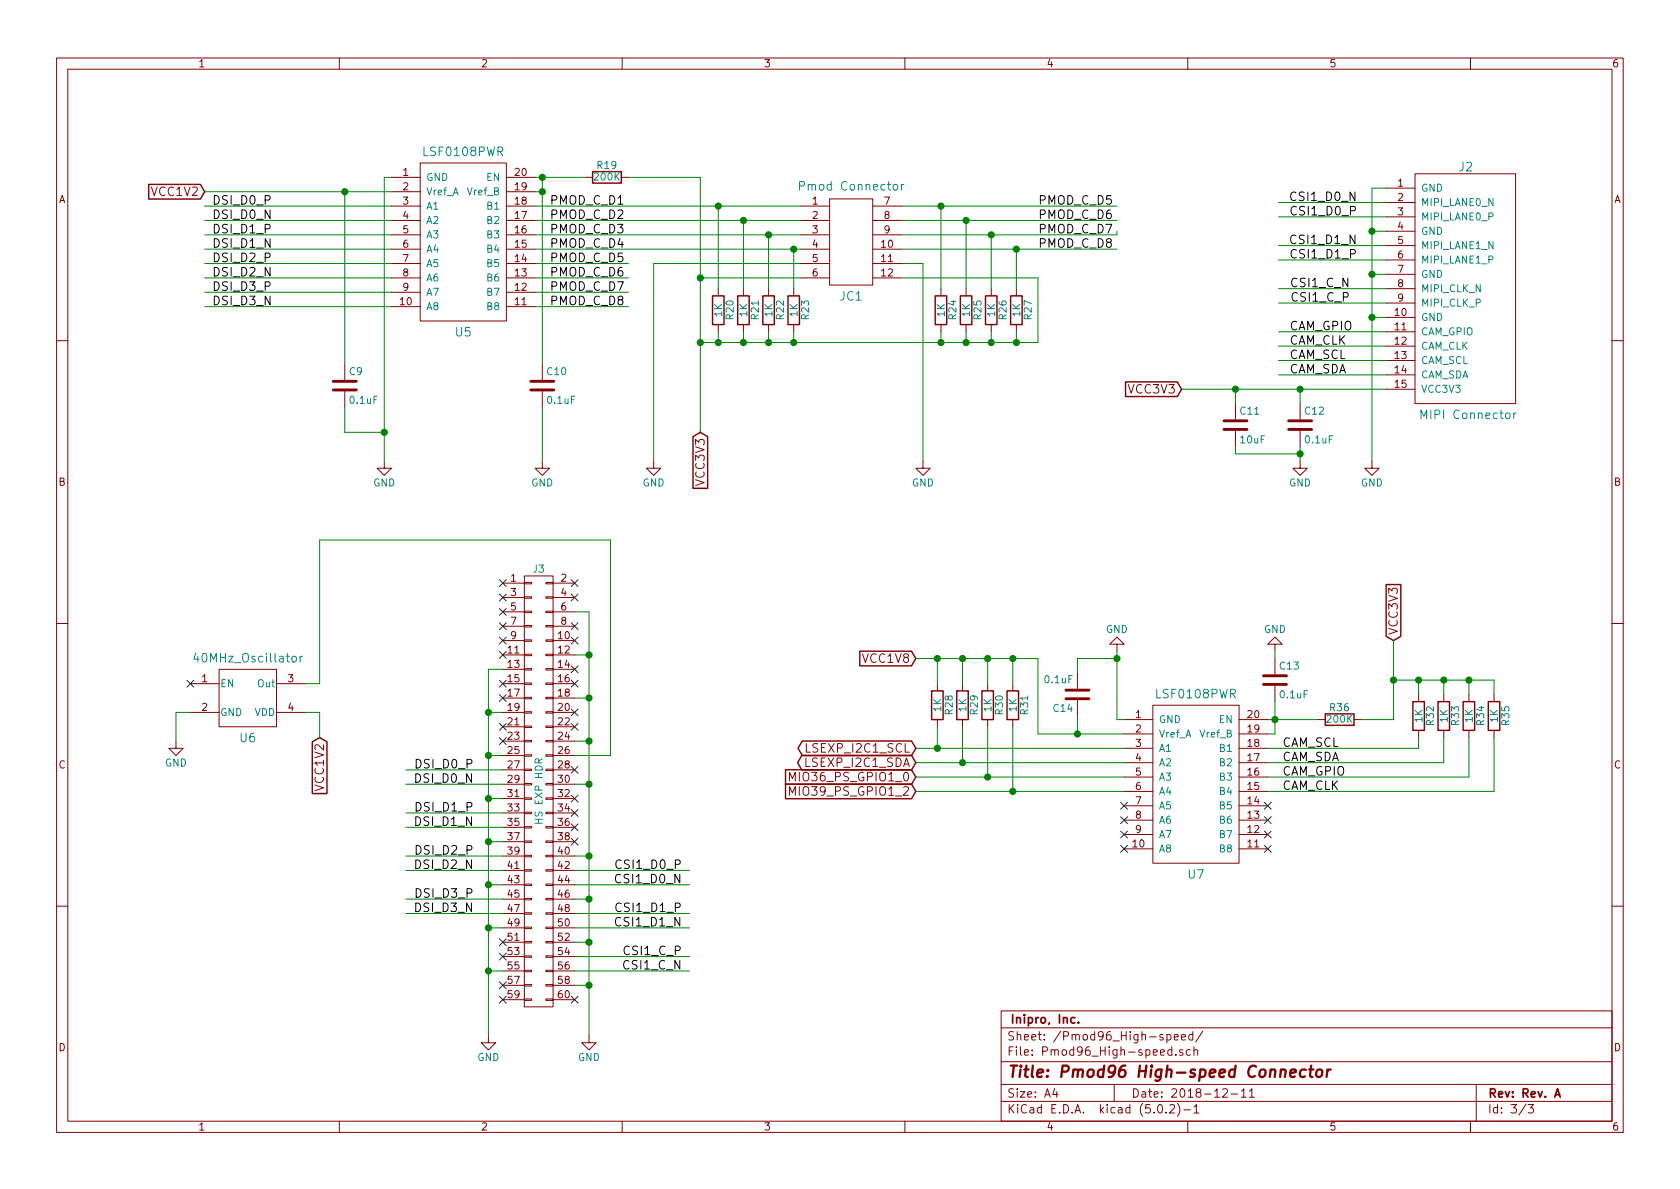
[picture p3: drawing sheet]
<svg xmlns="http://www.w3.org/2000/svg" width="297mm" height="210mm" viewBox="0 0 297 210" stroke-linecap="round" stroke-linejoin="round" font-family="sans-serif">
<g fill="none" stroke="#840000" stroke-width=".18">
<path d="M10 10.3h277v189.9h-277zM12 12.2h273v186.1h-273zM60 10.3v1.9M110 10.3v1.9M160 10.3v1.9M210 10.3v1.9M260 10.3v1.9M69.2 31.4h5.1M69.2 39h5.1M69.2 36.4h5.1M69.2 33.9h5.1M74.3 28.8h15.2v28h-15.2z"/>
<path d="M89.5 31.4h5.1M89.5 39h5.1M89.5 36.4h5.1M89.5 33.9h5.1M103.5 31.4h1.3M109.9 31.4h1.2M141.6 39h5.1M141.6 36.4h5.1M146.7 35.2h7.6v15.2h-7.6zM154.3 39h5.1M154.3 36.4h5.1M245.1 33.3h5.1"/>
<path d="M245.1 35.8h5.1M245.1 38.3h5.1M250.2 30.7h17.8v40.7h-17.8zM69.2 54.2h5.1M69.2 51.7h5.1M69.2 49.1h5.1M69.2 46.6h5.1M69.2 44.1h5.1M69.2 41.5h5.1M89.5 54.2h5.1M89.5 51.7h5.1M89.5 49.1h5.1"/>
<path d="M89.5 46.6h5.1M89.5 44.1h5.1M89.5 41.5h5.1M127 51v1.3M127 57.4v1.3M131.4 51v1.3M131.4 57.4v1.3M135.9 51v1.3M135.9 57.4v1.3M140.3 51v1.3M140.3 57.4v1.3M141.6 49.1h5.1"/>
<path d="M141.6 46.6h5.1M141.6 44.1h5.1M141.6 41.5h5.1M154.3 49.1h5.1M154.3 46.6h5.1M154.3 44.1h5.1M154.3 41.5h5.1M166.4 51v1.3M166.4 57.4v1.3M170.8 51v1.3M170.8 57.4v1.3M175.3 51v1.3"/>
<path d="M175.3 57.4v1.3M179.7 51v1.3M179.7 57.4v1.3M245.1 56.1h5.1M245.1 58.7h5.1M245.1 40.9h5.1M245.1 43.4h5.1M245.1 46h5.1M245.1 48.5h5.1M245.1 51h5.1M245.1 53.6h5.1M10 60.2h2"/>
<path d="M61 64.4v2.8M61 69.2v2.8M95.9 64.4v2.8M95.9 69.2v2.8M218.4 71.4v2.8M218.4 76.2v2.8M229.9 71.4v2.8M229.9 76.2v2.8M245.1 61.2h5.1M245.1 63.7h5.1M245.1 66.3h5.1M245.1 68.8h5.1"/>
<path d="M285 60.2h2M67.9 81.5v1.3h1.3l-1.3 1.3-1.2-1.3h1.2M95.9 81.5v1.3h1.3l-1.3 1.3-1.3-1.3h1.3M115.6 81.5v1.3h1.2l-1.2 1.3-1.3-1.3h1.3M163.2 81.5v1.3h1.3l-1.3 1.3-1.3-1.3h1.3M229.9 81.5v1.3h1.2l-1.2 1.3-1.3-1.3h1.3M242.6 81.5v1.3h1.2l-1.2 1.3-1.3-1.3h1.3M10 110.3h2M38.7 118.4h10.2v10.1h-10.2zM88.9 103.1h3.8M88.9 113.3h3.8M88.9 115.8h3.8"/>
<path d="M88.9 118.4h3.8M88.9 105.7h3.8M88.9 108.2h3.8M88.9 110.7h3.8M92.7 118.2h1.3v.3h-1.3zM92.7 115.7h1.3v.2h-1.3zM92.7 113.2h1.3v.2h-1.3zM92.7 110.6h1.3v.3h-1.3zM92.7 108.1h1.3v.2h-1.3zM92.7 105.5h1.3v.3h-1.3zM92.7 103h1.3v.2h-1.3zM92.7 101.8h5.1v76.2h-5.1z"/>
<path d="M96.5 118.2h1.3v.3h-1.3zM96.5 115.7h1.3v.2h-1.3zM96.5 113.2h1.3v.2h-1.3zM96.5 110.6h1.3v.3h-1.3zM96.5 108.1h1.3v.2h-1.3zM96.5 105.5h1.3v.3h-1.3zM96.5 103h1.3v.2h-1.3zM97.8 103.1h3.8M97.8 113.3h3.8M97.8 115.8h3.8M97.8 118.4h3.8M97.8 105.7h3.8"/>
<path d="M97.8 108.2h3.8M97.8 110.7h3.8M190.5 119v2.8M197.5 113.9h1.3l-1.3-1.3-1.3 1.3h1.3v1.3M225.4 113.9h1.3l-1.3-1.3-1.2 1.3h1.2v1.3M225.4 116.5v2.7M285 110.3h2M31.1 131.1v1.2h1.3l-1.3 1.3-1.3-1.3h1.3M33.7 120.9h5M33.7 126h5M48.9 120.9h5.1M48.9 126h5.1"/>
<path d="M88.9 120.9h3.8M88.9 126h3.8M88.9 123.4h3.8M88.9 128.5h3.8M88.9 131.1h3.8M88.9 133.6h3.8M88.9 136.1h3.8M88.9 138.7h3.8M92.7 138.6h1.3v.2h-1.3zM92.7 136h1.3v.3h-1.3zM92.7 133.5h1.3v.2h-1.3zM92.7 130.9h1.3v.3h-1.3z"/>
<path d="M92.7 128.4h1.3v.2h-1.3zM92.7 125.9h1.3v.2h-1.3zM92.7 123.3h1.3v.3h-1.3zM92.7 120.8h1.3v.2h-1.3zM96.5 138.6h1.3v.2h-1.3zM96.5 136h1.3v.3h-1.3zM96.5 133.5h1.3v.2h-1.3zM96.5 130.9h1.3v.3h-1.3zM96.5 128.4h1.3v.2h-1.3zM96.5 125.9h1.3v.2h-1.3zM96.5 123.3h1.3v.3h-1.3zM96.5 120.8h1.3v.2h-1.3z"/>
<path d="M97.8 120.9h3.8M97.8 126h3.8M97.8 123.4h3.8M97.8 128.5h3.8M97.8 131.1h3.8M97.8 133.6h3.8M97.8 136.1h3.8M97.8 138.7h3.8M139.6 138.1v-1.5l.5 1.1 .5-1.1v1.5M165.7 120.9v1.3M165.7 127.2v1.3M170.2 120.9v1.3"/>
<path d="M170.2 127.2v1.3M174.6 120.9v1.3M174.6 127.2v1.3M179.1 120.9v1.3M179.1 127.2v1.3M190.5 123.8v2.8M198.8 127.2h5M198.8 139.9h5M198.8 137.4h5M198.8 134.9h5M198.8 132.3h5M198.8 129.8h5"/>
<path d="M203.8 124.7h15.3v27.9h-15.3zM219.1 127.2h5.1M219.1 139.9h5.1M219.1 137.4h5.1M219.1 134.9h5.1M219.1 132.3h5.1M219.1 129.8h5.1M225.4 121.3v2.8M233 127.2h1.3M239.4 127.2h1.3M250.8 122.8v1.3M250.8 129.2v1.2"/>
<path d="M255.3 122.8v1.3M255.3 129.2v1.2M259.7 122.8v1.3M259.7 129.2v1.2M264.2 122.8v1.3M264.2 129.2v1.2M88.9 141.2h3.8M88.9 143.8h3.8M88.9 146.3h3.8M88.9 148.8h3.8M88.9 151.4h3.8M88.9 153.9h3.8"/>
<path d="M88.9 156.5h3.8M88.9 159h3.8M92.7 151.3h1.3v.2h-1.3zM92.7 148.7h1.3v.3h-1.3zM92.7 146.2h1.3v.2h-1.3zM92.7 143.6h1.3v.3h-1.3zM92.7 141.1h1.3v.2h-1.3zM92.7 158.9h1.3v.2h-1.3zM92.7 156.3h1.3v.3h-1.3zM92.7 153.8h1.3v.2h-1.3zM96.5 158.9h1.3v.2h-1.3zM96.5 156.3h1.3v.3h-1.3z"/>
<path d="M96.5 153.8h1.3v.2h-1.3zM96.5 151.3h1.3v.2h-1.3zM96.5 148.7h1.3v.3h-1.3zM96.5 146.2h1.3v.2h-1.3zM96.5 143.6h1.3v.3h-1.3zM96.5 141.1h1.3v.2h-1.3zM97.8 141.2h3.8M97.8 143.8h3.8M97.8 146.3h3.8M97.8 148.8h3.8M97.8 151.4h3.8M97.8 153.9h3.8"/>
<path d="M97.8 156.5h3.8M97.8 159h3.8M139.6 140.6v-1.5l.5 1.1 .5-1.1v1.5M198.8 150.1h5M198.8 147.6h5M198.8 145h5M198.8 142.5h5M219.1 150.1h5.1M219.1 147.6h5.1M219.1 145h5.1M219.1 142.5h5.1M10 160.2h2"/>
<path d="M88.9 161.5h3.8M88.9 164.1h3.8M88.9 166.6h3.8M88.9 169.2h3.8M88.9 171.7h3.8M88.9 174.2h3.8M88.9 176.8h3.8M92.7 176.7h1.3v.2h-1.3zM92.7 174.1h1.3v.3h-1.3zM92.7 171.6h1.3v.2h-1.3zM92.7 169h1.3v.3h-1.3zM92.7 166.5h1.3v.2h-1.3z"/>
<path d="M92.7 164h1.3v.2h-1.3zM92.7 161.4h1.3v.3h-1.3zM96.5 176.7h1.3v.2h-1.3zM96.5 174.1h1.3v.3h-1.3zM96.5 171.6h1.3v.2h-1.3zM96.5 169h1.3v.3h-1.3zM96.5 166.5h1.3v.2h-1.3zM96.5 164h1.3v.2h-1.3zM96.5 161.4h1.3v.3h-1.3zM97.8 161.5h3.8M97.8 164.1h3.8M97.8 166.6h3.8"/>
<path d="M97.8 169.2h3.8M97.8 171.7h3.8M97.8 174.2h3.8M97.8 176.8h3.8M177 178.8h108v19.5h-108zM285 160.2h2M60 198.3v1.9M86.4 183.1v1.3h1.2l-1.2 1.3-1.3-1.3h1.3M104.1 183.1v1.3h1.3l-1.3 1.3-1.2-1.3h1.2M110 198.3v1.9M160 198.3v1.9M177 194.8h108"/>
<path d="M177 191.8h108M177 187.8h108M177 181.8h108M186.5 192.5l-.4 1h1M186.8 193v1M197 191.8v3M204.8 195.5l.4-.2a.94 .94 0 0 1 0 1.5 .79 .79 0 0 1-.4-1.3zM206.2 196.7v.1M206.3 183l.5-.1 .2 .3-.1 .6h-.6M206.3 182.9v1.5M206.8 195.5l.2-.2h.4l.2 .2 .1 .3-.1 .2-.8 .8h.9M207.2 185.7l-.4-.1-.3 .3 .1 .6h.6"/>
<path d="M207.2 185.1v1.5M207.6 183.4l.7-.1v-.3l-.5-.1-.2 .2 .1 .7h.6M207.9 186.5v.1M208.2 195.1a1.71 1.71 0 0 1 0 2.3M208.9 183.4l.7-.1-.1-.3-.4-.1-.2 .2 .1 .7h.5M209.1 185.7a.37 .37 0 0 0-.6 .1l.1 .2 .5 .2 .1 .1-.2 .3-.5-.1M209.3 196.3h1.2M210 198.3v1.9M210.5 185.7l-.5-.1-.2 .3v.6l.2 .1 .5-.1M210.9 183l-.4-.1-.3 .3 .1 .6h.6M210.9 182.4v1.5M211.1 195.8l.4-.5v1.5"/>
<path d="M211.1 185.7h.1a.37 .37 0 0 1 .6 .1v.8M211.1 196.8h.9M211.1 185.1v1.5M212.7 182.3l-1.3 2M216.2 192.7l.2-.2h.4l.2 .5-.9 1h.9M217.7 193.5h1.1M219.5 193l.4-.5v1.5M219.5 194h.8M220.9 193l.4-.5v1.5M220.9 194h.9M260 198.3v1.9M261 191.8v6.5"/>
<path d="M269.8 195.2l-1.2 2M270.2 195.3h.9l-.5 .6 .4 .1v.7l-.2 .1-.6-.1"/>
</g>
<path d="M190 180l-.4-.1-.3 .3 .1 .6 .2 .1 .4-.1M190.7 180.8v.1M274.9 194l.5-1.5 .5 1.5M275 193.6h.7" fill="none" stroke="#840000" stroke-width=".3"/>
<path d="M228.1 189.8l1-.2v-.4l-.6-.1-.3 .3v.9l.1 .1 .6-.1M230.9 189.2a.68 .68 0 0 0-1 .3l-.1 .6 .2 .2 .1 .1 .6-.1M231.5 189.1h.7M231.8 188.4l-.2 1.8 .1 .1 .4 .1M232.9 189.3a.53 .53 0 0 1 .5-.2 .53 .53 0 0 1 .4 .4l-.1 .6a.54 .54 0 0 1-.5 .4 .54 .54 0 0 1-.5-.4zM234.7 189.1l-.2 1.3M235.3 189.1a.54 .54 0 0 0-.6 .4" fill="none" stroke="#840000" stroke-width=".41"/>
<g fill="none" stroke="#000084" stroke-width=".18">
<path d="M88.3 102.5l1.2 1.2M88.3 105l1.2 1.3M88.3 107.6l1.2 1.2M88.3 110.1l1.2 1.2M88.3 112.7l1.2 1.2M88.3 115.2l1.2 1.2M89.5 102.5l-1.2 1.2M89.5 105l-1.2 1.3M89.5 107.6l-1.2 1.2M89.5 110.1l-1.2 1.2M89.5 112.7l-1.2 1.2M89.5 115.2l-1.2 1.2"/>
<path d="M101 102.5l1.2 1.2M101 105l1.2 1.3M101 110.1l1.2 1.2M101 112.7l1.2 1.2M101 117.7l1.2 1.3M102.2 102.5l-1.2 1.2M102.2 117.7l-1.2 1.3M102.2 105l-1.2 1.3M102.2 110.1l-1.2 1.2M102.2 112.7l-1.2 1.2M33 120.3l1.3 1.2M34.3 120.3l-1.3 1.2"/>
<path d="M88.3 127.9l1.2 1.2M88.3 130.4l1.2 1.3M88.3 120.3l1.2 1.2M88.3 122.8l1.2 1.2M89.5 127.9l-1.2 1.2M89.5 130.4l-1.2 1.3M89.5 122.8l-1.2 1.2M89.5 120.3l-1.2 1.2M101 125.4l1.2 1.2M101 120.3l1.2 1.2M101 127.9l1.2 1.2M101 135.5l1.2 1.2"/>
<path d="M102.2 120.3l-1.2 1.2M102.2 125.4l-1.2 1.2M102.2 127.9l-1.2 1.2M102.2 135.5l-1.2 1.2M101 140.6l1.2 1.2M101 143.1l1.2 1.3M101 145.7l1.2 1.2M101 148.2l1.2 1.2M102.2 140.6l-1.2 1.2M102.2 143.1l-1.2 1.3M102.2 145.7l-1.2 1.2M102.2 148.2l-1.2 1.2"/>
<path d="M198.1 141.9l1.3 1.2M198.1 144.4l1.3 1.2M198.1 147l1.3 1.2M198.1 149.5l1.3 1.2M199.4 141.9l-1.3 1.2M199.4 144.4l-1.3 1.2M199.4 147l-1.3 1.2M199.4 149.5l-1.3 1.2M223.5 141.9l1.3 1.2M223.5 144.4l1.3 1.2M223.5 147l1.3 1.2M223.5 149.5l1.3 1.2"/>
<path d="M224.8 141.9l-1.3 1.2M224.8 144.4l-1.3 1.2M224.8 147l-1.3 1.2M224.8 149.5l-1.3 1.2M88.3 166l1.2 1.2M88.3 168.5l1.2 1.3M88.3 176.2l1.2 1.2M88.3 173.6l1.2 1.2M89.5 166l-1.2 1.2M89.5 168.5l-1.2 1.3M89.5 176.2l-1.2 1.2M89.5 173.6l-1.2 1.2"/>
<path d="M101 176.2l1.2 1.2M102.2 176.2l-1.2 1.2"/>
</g>
<g fill="#008400" stroke="#008400" stroke-width=".25">
<circle cx="104.1" cy="115.8" r=".51"/>
<circle cx="104.1" cy="123.4" r=".51"/>
<circle cx="104.1" cy="131.1" r=".51"/>
<circle cx="104.1" cy="138.7" r=".51"/>
<circle cx="104.1" cy="174.2" r=".51"/>
<circle cx="86.4" cy="141.2" r=".51"/>
<circle cx="86.4" cy="133.6" r=".51"/>
<circle cx="86.4" cy="126" r=".51"/>
<circle cx="123.8" cy="49.1" r=".51"/>
<circle cx="95.9" cy="31.4" r=".51"/>
<circle cx="123.8" cy="60.6" r=".51"/>
<circle cx="127" cy="60.6" r=".51"/>
<circle cx="131.4" cy="60.6" r=".51"/>
<circle cx="135.9" cy="60.6" r=".51"/>
<circle cx="140.3" cy="60.6" r=".51"/>
<circle cx="166.4" cy="60.6" r=".51"/>
<circle cx="170.8" cy="60.6" r=".51"/>
<circle cx="175.3" cy="60.6" r=".51"/>
<circle cx="179.7" cy="60.6" r=".51"/>
<circle cx="127" cy="36.4" r=".51"/>
<circle cx="131.4" cy="39" r=".51"/>
<circle cx="135.9" cy="41.5" r=".51"/>
<circle cx="140.3" cy="44.1" r=".51"/>
<circle cx="166.4" cy="36.4" r=".51"/>
<circle cx="170.8" cy="39" r=".51"/>
<circle cx="175.3" cy="41.5" r=".51"/>
<circle cx="179.7" cy="44.1" r=".51"/>
<circle cx="95.9" cy="33.9" r=".51"/>
<circle cx="61" cy="33.9" r=".51"/>
<circle cx="67.9" cy="76.4" r=".51"/>
<circle cx="242.6" cy="40.9" r=".51"/>
<circle cx="242.6" cy="48.5" r=".51"/>
<circle cx="242.6" cy="56.1" r=".51"/>
<circle cx="104.1" cy="151.4" r=".51"/>
<circle cx="104.1" cy="159" r=".51"/>
<circle cx="104.1" cy="166.6" r=".51"/>
<circle cx="86.4" cy="148.8" r=".51"/>
<circle cx="86.4" cy="156.5" r=".51"/>
<circle cx="86.4" cy="164.1" r=".51"/>
<circle cx="86.4" cy="171.7" r=".51"/>
<circle cx="229.9" cy="68.8" r=".51"/>
<circle cx="229.9" cy="80.3" r=".51"/>
<circle cx="218.4" cy="68.8" r=".51"/>
<circle cx="225.4" cy="127.2" r=".51"/>
<circle cx="190.5" cy="129.8" r=".51"/>
<circle cx="197.5" cy="116.5" r=".51"/>
<circle cx="246.4" cy="120.3" r=".51"/>
<circle cx="174.6" cy="116.5" r=".51"/>
<circle cx="179.1" cy="116.5" r=".51"/>
<circle cx="250.8" cy="120.3" r=".51"/>
<circle cx="255.3" cy="120.3" r=".51"/>
<circle cx="259.7" cy="120.3" r=".51"/>
<circle cx="165.7" cy="116.5" r=".51"/>
<circle cx="170.2" cy="116.5" r=".51"/>
<circle cx="165.7" cy="132.3" r=".51"/>
<circle cx="170.2" cy="134.9" r=".51"/>
<circle cx="174.6" cy="137.4" r=".51"/>
<circle cx="179.1" cy="139.9" r=".51"/>
</g>
<g fill="none" stroke="#008400" stroke-width=".18">
<path d="M36.2 36.4h33M36.2 39h33M36.2 33.9h33M61 33.9v30.5M69.2 31.4h-1.3v50.1M94.6 36.4h47M94.6 39h47M94.6 33.9h1.3M94.6 31.4h8.9M95.9 31.4v33M111.1 31.4h12.7v45M127 36.4v14.6"/>
<path d="M131.4 39v12M159.4 36.4h38.1M159.4 39h38.1M166.4 36.4v14.6M170.8 39v12M226.1 35.8h19M226.1 38.3h19M245.1 33.3h-2.5v48.2M36.2 41.5h33M36.2 44.1h33M36.2 46.6h33M36.2 51.7h33"/>
<path d="M36.2 54.2h33M36.2 49.1h33M94.6 41.5h47M94.6 44.1h47M94.6 46.6h16.5M94.6 51.7h16.5M94.6 54.2h16.5M94.6 49.1h16.5M123.8 49.1h17.8M127 58.7v1.9M131.4 58.7v1.9M135.9 41.5v9.5"/>
<path d="M135.9 58.7v1.9M140.3 44.1v6.9M140.3 58.7v1.9M141.6 46.6h-26v34.9M159.4 44.1h38.1M159.4 46.6h3.8v34.9M159.4 49.1h24.1v11.5h-59.7M166.4 58.7v1.9M170.8 58.7v1.9M175.3 41.5v9.5M175.3 58.7v1.9M179.7 44.1v6.9"/>
<path d="M179.7 58.7v1.9M197.5 40.9v.6h-38.1M226.1 43.4h19M226.1 46h19M226.1 51h19M226.1 53.6h19M226.1 58.7h19M242.6 40.9h2.5M242.6 48.5h2.5M242.6 56.1h2.5M61 72v4.4h6.9M95.9 72v9.5"/>
<path d="M208.9 68.8h36.2M218.4 68.8v2.6M218.4 79v1.3h11.5M226.1 61.2h19M226.1 63.7h19M226.1 66.3h19M229.9 68.8v2.6M229.9 79v2.5M88.9 118.4h-2.5v64.7M101.6 115.8h2.5M101.6 108.2h2.5v74.9M161.9 116.5h21.6v13.3h15.3"/>
<path d="M165.7 116.5v4.4M170.2 116.5v4.4M174.6 116.5v4.4M179.1 116.5v4.4M197.5 115.2v12h1.3M197.5 116.5h-7v2.5M225.4 115.2v1.3M246.4 113.3v13.9h-5.7M33.7 126h-2.6v5.1M54 120.9h2.5v-25.4h51.4v38.1h-6.3M54 126h2.5v4.4M71.8 138.7h17.1"/>
<path d="M71.8 136.1h17.1M86.4 133.6h2.5M86.4 126h2.5M101.6 123.4h2.5M101.6 131.1h2.5M101.6 138.7h2.5M161.9 134.9h36.9M161.9 137.4h36.9M161.9 139.9h36.9M161.9 132.3h36.9M165.7 128.5v3.8M170.2 128.5v6.4"/>
<path d="M174.6 128.5v8.9M179.1 128.5v11.4M190.5 126.6v3.2M224.2 127.2h8.8M225.4 124.1v5.7h-1.2M246.4 120.3h17.8v2.5M250.8 130.4v1.9h-26.6M250.8 120.3v2.5M255.3 130.4v4.5h-31.1M255.3 120.3v2.5M259.7 130.4v7h-35.5M259.7 120.3v2.5"/>
<path d="M264.2 130.4v9.5h-40M71.8 153.9h17.1M71.8 151.4h17.1M71.8 159h17.1M71.8 143.8h17.1M71.8 146.3h17.1M86.4 141.2h2.5M86.4 156.5h2.5M86.4 148.8h2.5M101.6 156.5h20.3M101.6 153.9h20.3M101.6 151.4h2.5"/>
<path d="M101.6 159h2.5M71.8 161.5h17.1M86.4 164.1h2.5M86.4 171.7h2.5M101.6 174.2h2.5M101.6 161.5h20.3M101.6 164.1h20.3M101.6 169.2h20.3M101.6 171.7h20.3M101.6 166.6h2.5"/>
</g>
<g fill="none" stroke="#840000" stroke-width=".25">
<path d="M26.3 32.6h9.1l.8 1.3-.8 1.3h-9.1zM104.8 30.3h5.1v2.1h-5.1zM126 52.3h2v5.1h-2zM130.4 52.3h2.1v5.1h-2.1zM134.9 52.3h2v5.1h-2zM139.3 52.3h2.1v5.1h-2.1zM165.4 52.3h2v5.1h-2zM169.8 52.3h2v5.1h-2zM174.2 52.3h2.1v5.1h-2.1zM178.7 52.3h2v5.1h-2zM122.5 77.2l1.3-.8 1.3 .8v9.2h-2.6zM199 67.5h9.2l.7 1.3-.7 1.3h-9.2z"/>
<path d="M152 115.2h9.2l.7 1.3-.7 1.2h-9.2zM245.1 103.4h2.6v9.1l-1.3 .8-1.3-.8zM55.2 131.2l1.3-.8 1.3 .8v9.1h-2.6zM138.9 136.1h22.3l.7 1.3-.7 1.3h-22.3zM138.9 138.7h22.3l.7 1.2-.7 1.3h-22.3zM141.8 133.6h19.4l.7 1.3-.7 1.3h-19.4l-.8-1.3zM141.9 131h19.3l.7 1.3-.7 1.3h-19.3l-.8-1.3zM164.7 122.2h2.1v5h-2.1zM169.2 122.2h2v5h-2zM173.6 122.2h2v5h-2zM178.1 122.2h2v5h-2zM234.3 126.2h5.1v2.1h-5.1z"/>
<path d="M249.8 124.1h2v5.1h-2zM254.3 124.1h2v5.1h-2zM258.7 124.1h2v5.1h-2zM263.1 124.1h2.1v5.1h-2.1z"/>
</g>
<path d="M58.9 69h4.1M58.9 67.4h4.1M93.9 69h4M93.9 67.4h4M216.4 75.9h4.1M216.4 74.4h4.1M227.8 75.9h4.1M227.8 74.4h4.1M223.4 119.5h4.1M188.5 122h4M188.5 123.6h4M223.4 121h4.1" fill="none" stroke="#840000" stroke-width=".51"/>
<path d="M141.4 32.9l.7-.1 .1-.2v-.4l-.2-.1h-.6v1.5M158 32.7l.2-.1 .4 .1 .1 .6-.1 .2-.4 .1-.2-.1zM159.4 32.6v1M159.8 32.6l-.3 .1-.1 .2M267.6 73v1M268.1 73l-.5 .3M34.6 115.5l-.3 1.1h.9M53.1 116v1.1M53.5 116l-.4 .3" fill="none" stroke="#008484" stroke-width=".18"/>
<text font-size="2.8" fill="#840000" x="178" y="190.5">Title: Pmod96 High-speed Connector</text>
<g font-size="2.1" fill="#008484">
<text x="75.1" y="27.6">LSF0108PWR</text>
<text x="142" y="33.7">Pmod Connector</text>
<text x="258" y="30.3">J2</text>
<text x="148.6" y="53.2">JC1</text>
<text x="80.6" y="59.5">U5</text>
<text x="251.8" y="74.1">MIPI Connector</text>
<text x="35" y="117.1">40MHz_Oscillator</text>
<text x="204.6" y="123.5">LSF0108PWR</text>
<text x="42.5" y="131.3">U6</text>
<text x="210.1" y="155.4">U7</text>
</g>
<g font-size="2.1" fill="#840000">
<text x="27" y="34.7">VCC1V2</text>
<text x="199.7" y="69.6">VCC3V3</text>
<text x="124.6" y="85.6" transform="rotate(-90 124.6 85.6)">VCC3V3</text>
<text x="247.1" y="112.4" transform="rotate(-90 247.1 112.4)">VCC3V3</text>
<text x="152.8" y="117.2">VCC1V8</text>
<text x="142.7" y="135.6">LSEXP_I2C1_SDA</text>
<text x="143" y="133.1">LSEXP_I2C1_SCL</text>
<text x="57.3" y="139.6" transform="rotate(-90 57.3 139.6)">VCC1V2</text>
<text x="140.6" y="138.2">MIO36_PS_GPIO1_0</text>
<text x="140.6" y="140.7">MIO39_PS_GPIO1_2</text>
<text x="178" y="184">Sheet: /Pmod96_High-speed/</text>
<text x="178.5" y="181">Inipro, Inc.</text>
<text x="178" y="186.7">File: Pmod96_High-speed.sch</text>
<text x="178" y="196.9">KiCad E.D.A. kicad (5.0.2)-1</text>
<text x="178" y="194.1">Size: A4</text>
<text x="200" y="194.1">Date: 2018-12-11</text>
<text x="263" y="194.1">Rev: Rev. A</text>
<text x="263" y="196.9">Id: 3/3</text>
</g>
<g font-size="2.1">
<text x="228.7" y="35.6">CSI1_D0_N</text>
<text x="37.5" y="36.2">DSI_D0_P</text>
<text x="37.5" y="38.7">DSI_D0_N</text>
<text x="37.5" y="41.3">DSI_D1_P</text>
<text x="97.2" y="41.3">PMOD_C_D3</text>
<text x="97.2" y="38.7">PMOD_C_D2</text>
<text x="97.2" y="36.2">PMOD_C_D1</text>
<text x="183.5" y="36.2">PMOD_C_D5</text>
<text x="183.5" y="38.7">PMOD_C_D6</text>
<text x="183.5" y="41.3">PMOD_C_D7</text>
<text x="228.8" y="38.1">CSI1_D0_P</text>
<text x="37.5" y="43.8">DSI_D1_N</text>
<text x="37.5" y="46.3">DSI_D2_P</text>
<text x="97.2" y="46.3">PMOD_C_D5</text>
<text x="97.2" y="43.8">PMOD_C_D4</text>
<text x="183.5" y="43.8">PMOD_C_D8</text>
<text x="228.7" y="43.2">CSI1_D1_N</text>
<text x="228.8" y="45.7">CSI1_D1_P</text>
<text x="37.5" y="48.9">DSI_D2_N</text>
<text x="37.5" y="51.4">DSI_D3_P</text>
<text x="37.5" y="54">DSI_D3_N</text>
<text x="97.2" y="54">PMOD_C_D8</text>
<text x="97.2" y="51.4">PMOD_C_D7</text>
<text x="97.2" y="48.9">PMOD_C_D6</text>
<text x="228.6" y="50.8">CSI1_C_N</text>
<text x="228.7" y="53.3">CSI1_C_P</text>
<text x="228" y="58.4">CAM_GPIO</text>
<text x="228" y="61">CAM_CLK</text>
<text x="228" y="63.5">CAM_SCL</text>
<text x="228" y="66">CAM_SDA</text>
<text x="73.8" y="135.9">DSI_D0_P</text>
<text x="226.7" y="137.2">CAM_GPIO</text>
<text x="226.7" y="134.6">CAM_SDA</text>
<text x="226.7" y="132.1">CAM_SCL</text>
<text x="73.7" y="138.4">DSI_D0_N</text>
<text x="73.8" y="143.5">DSI_D1_P</text>
<text x="226.7" y="139.7">CAM_CLK</text>
<text x="73.7" y="146">DSI_D1_N</text>
<text x="73.7" y="153.7">DSI_D2_N</text>
<text x="73.8" y="151.1">DSI_D2_P</text>
<text x="109.4" y="153.7">CSI1_D0_P</text>
<text x="73.7" y="161.3">DSI_D3_N</text>
<text x="73.8" y="158.7">DSI_D3_P</text>
<text x="109.3" y="156.2">CSI1_D0_N</text>
<text x="109.4" y="161.3">CSI1_D1_P</text>
<text x="109.3" y="163.8">CSI1_D1_N</text>
<text x="110.5" y="171.4">CSI1_C_N</text>
<text x="110.6" y="168.9">CSI1_C_P</text>
</g>
<g font-size="1.8" fill="#840000">
<text x="35" y="11.9">1</text>
<text x="85" y="11.9">2</text>
<text x="135" y="11.9">3</text>
<text x="185" y="11.9">4</text>
<text x="235" y="11.9">5</text>
<text x="285" y="11.9">6</text>
<text x="10.4" y="35.9">A</text>
<text x="71.3" y="31.1">1</text>
<text x="71.3" y="33.6">2</text>
<text x="91.1" y="33.6">19</text>
<text x="91.1" y="31.1">20</text>
<text x="247.2" y="33">1</text>
<text x="247.2" y="35.6">2</text>
<text x="285.4" y="35.9">A</text>
<text x="71.3" y="36.2">3</text>
<text x="71.3" y="38.7">4</text>
<text x="71.3" y="41.3">5</text>
<text x="91.1" y="41.3">16</text>
<text x="91.1" y="38.7">17</text>
<text x="91.1" y="36.2">18</text>
<text x="143.7" y="36.2">1</text>
<text x="143.7" y="38.7">2</text>
<text x="143.7" y="41.3">3</text>
<text x="156.4" y="36.2">7</text>
<text x="156.4" y="38.7">8</text>
<text x="156.4" y="41.3">9</text>
<text x="247.2" y="38.1">3</text>
<text x="247.2" y="40.6">4</text>
<text x="71.3" y="43.8">6</text>
<text x="71.3" y="46.3">7</text>
<text x="91.1" y="46.3">14</text>
<text x="91.1" y="43.8">15</text>
<text x="143.7" y="43.8">4</text>
<text x="143.7" y="46.3">5</text>
<text x="155.9" y="43.8">10</text>
<text x="155.9" y="46.3">11</text>
<text x="247.2" y="43.2">5</text>
<text x="247.2" y="45.7">6</text>
<text x="70.8" y="54">10</text>
<text x="71.3" y="48.9">8</text>
<text x="71.3" y="51.4">9</text>
<text x="91.1" y="54">11</text>
<text x="91.1" y="51.4">12</text>
<text x="91.1" y="48.9">13</text>
<text x="143.7" y="48.9">6</text>
<text x="155.9" y="48.9">12</text>
<text x="247.2" y="48.3">7</text>
<text x="247.2" y="50.8">8</text>
<text x="247.2" y="53.3">9</text>
<text x="246.7" y="55.9">10</text>
<text x="246.7" y="58.4">11</text>
<text x="246.7" y="61">12</text>
<text x="246.7" y="63.5">13</text>
<text x="246.7" y="66">14</text>
<text x="246.7" y="68.6">15</text>
<text x="10.4" y="85.9">B</text>
<text x="285.4" y="85.9">B</text>
<text x="90.3" y="102.9">1</text>
<text x="90.3" y="105.4">3</text>
<text x="90.3" y="107.9">5</text>
<text x="99.2" y="102.9">2</text>
<text x="99.2" y="105.4">4</text>
<text x="99.2" y="107.9">6</text>
<text x="90.3" y="110.5">7</text>
<text x="90.3" y="113">9</text>
<text x="98.7" y="113">10</text>
<text x="99.2" y="110.5">8</text>
<text x="89.8" y="115.6">11</text>
<text x="89.8" y="118.1">13</text>
<text x="98.7" y="115.6">12</text>
<text x="98.7" y="118.1">14</text>
<text x="35.7" y="120.6">1</text>
<text x="35.7" y="125.7">2</text>
<text x="51" y="120.6">3</text>
<text x="51" y="125.7">4</text>
<text x="89.8" y="120.6">15</text>
<text x="89.8" y="123.2">17</text>
<text x="89.8" y="125.7">19</text>
<text x="98.7" y="120.6">16</text>
<text x="98.7" y="123.2">18</text>
<text x="98.7" y="125.7">20</text>
<text x="89.8" y="128.3">21</text>
<text x="89.8" y="130.8">23</text>
<text x="98.7" y="128.3">22</text>
<text x="98.7" y="130.8">24</text>
<text x="200.8" y="127">1</text>
<text x="200.8" y="129.5">2</text>
<text x="220.6" y="129.5">19</text>
<text x="220.6" y="127">20</text>
<text x="10.4" y="135.9">C</text>
<text x="89.8" y="133.3">25</text>
<text x="89.8" y="135.9">27</text>
<text x="98.7" y="133.3">26</text>
<text x="98.7" y="135.9">28</text>
<text x="200.8" y="132.1">3</text>
<text x="200.8" y="134.6">4</text>
<text x="200.8" y="137.2">5</text>
<text x="220.6" y="137.2">16</text>
<text x="220.6" y="134.6">17</text>
<text x="220.6" y="132.1">18</text>
<text x="285.4" y="135.9">C</text>
<text x="89.8" y="138.4">29</text>
<text x="89.8" y="141">31</text>
<text x="89.8" y="143.5">33</text>
<text x="98.7" y="138.4">30</text>
<text x="98.7" y="141">32</text>
<text x="98.7" y="143.5">34</text>
<text x="200.8" y="139.7">6</text>
<text x="200.8" y="142.2">7</text>
<text x="220.6" y="142.2">14</text>
<text x="220.6" y="139.7">15</text>
<text x="89.8" y="146">35</text>
<text x="89.8" y="148.6">37</text>
<text x="98.7" y="146">36</text>
<text x="98.7" y="148.6">38</text>
<text x="200.3" y="149.9">10</text>
<text x="200.8" y="144.8">8</text>
<text x="200.8" y="147.3">9</text>
<text x="220.6" y="149.9">11</text>
<text x="220.6" y="147.3">12</text>
<text x="220.6" y="144.8">13</text>
<text x="89.8" y="151.1">39</text>
<text x="89.8" y="153.7">41</text>
<text x="98.7" y="151.1">40</text>
<text x="98.7" y="153.7">42</text>
<text x="89.8" y="156.2">43</text>
<text x="89.8" y="158.7">45</text>
<text x="89.8" y="161.3">47</text>
<text x="98.7" y="156.2">44</text>
<text x="98.7" y="158.7">46</text>
<text x="98.7" y="161.3">48</text>
<text x="89.8" y="163.8">49</text>
<text x="89.8" y="166.4">51</text>
<text x="98.7" y="163.8">50</text>
<text x="98.7" y="166.4">52</text>
<text x="89.8" y="168.9">53</text>
<text x="89.8" y="171.4">55</text>
<text x="89.8" y="174">57</text>
<text x="98.7" y="168.9">54</text>
<text x="98.7" y="171.4">56</text>
<text x="98.7" y="174">58</text>
<text x="89.8" y="176.5">59</text>
<text x="98.7" y="176.5">60</text>
<text x="10.4" y="185.9">D</text>
<text x="285.4" y="185.9">D</text>
<text x="35" y="199.9">1</text>
<text x="85" y="199.9">2</text>
<text x="135" y="199.9">3</text>
<text x="185" y="199.9">4</text>
<text x="235" y="199.9">5</text>
<text x="285" y="199.9">6</text>
</g>
<g font-size="1.8" fill="#008484">
<text x="105.7" y="29.9">R19</text>
<text x="75.3" y="32">GND</text>
<text x="75.3" y="34.5">Vref_A</text>
<text x="82.8" y="34.5">Vref_B</text>
<text x="86.1" y="32">EN</text>
<text x="105.2" y="31.9">200K</text>
<text x="251.2" y="33.9">GND</text>
<text x="75.3" y="37.1">A1</text>
<text x="75.3" y="39.6">A2</text>
<text x="86.3" y="39.6">B2</text>
<text x="86.3" y="37.1">B1</text>
<text x="251.2" y="36.4">MIPI_LANE0_N</text>
<text x="251.2" y="39">MIPI_LANE0_P</text>
<text x="251.2" y="41.5">GND</text>
<text x="75.3" y="42.2">A3</text>
<text x="75.3" y="44.7">A4</text>
<text x="75.3" y="47.2">A5</text>
<text x="86.3" y="47.2">B5</text>
<text x="86.3" y="44.7">B4</text>
<text x="86.3" y="42.2">B3</text>
<text x="251.2" y="44.1">MIPI_LANE1_N</text>
<text x="251.2" y="46.6">MIPI_LANE1_P</text>
<text x="75.3" y="49.8">A6</text>
<text x="75.3" y="52.3">A7</text>
<text x="86.3" y="52.3">B7</text>
<text x="86.3" y="49.8">B6</text>
<text x="251.2" y="49.1">GND</text>
<text x="251.2" y="51.7">MIPI_CLK_N</text>
<text x="75.3" y="54.9">A8</text>
<text x="86.3" y="54.9">B8</text>
<text x="127.7" y="56" transform="rotate(-90 127.7 56)">1K</text>
<text x="129.7" y="56.5" transform="rotate(-90 129.7 56.5)">R20</text>
<text x="132.1" y="56" transform="rotate(-90 132.1 56)">1K</text>
<text x="134.2" y="56.5" transform="rotate(-90 134.2 56.5)">R21</text>
<text x="136.6" y="56" transform="rotate(-90 136.6 56)">1K</text>
<text x="138.6" y="56.5" transform="rotate(-90 138.6 56.5)">R22</text>
<text x="141" y="56" transform="rotate(-90 141 56)">1K</text>
<text x="143.1" y="56.5" transform="rotate(-90 143.1 56.5)">R23</text>
<text x="167.1" y="56" transform="rotate(-90 167.1 56)">1K</text>
<text x="169.1" y="56.5" transform="rotate(-90 169.1 56.5)">R24</text>
<text x="171.5" y="56" transform="rotate(-90 171.5 56)">1K</text>
<text x="173.5" y="56.5" transform="rotate(-90 173.5 56.5)">R25</text>
<text x="175.9" y="56" transform="rotate(-90 175.9 56)">1K</text>
<text x="178" y="56.5" transform="rotate(-90 178 56.5)">R26</text>
<text x="180.4" y="56" transform="rotate(-90 180.4 56)">1K</text>
<text x="182.4" y="56.5" transform="rotate(-90 182.4 56.5)">R27</text>
<text x="251.2" y="56.8">GND</text>
<text x="251.2" y="59.3">CAM_GPIO</text>
<text x="251.2" y="54.2">MIPI_CLK_P</text>
<text x="251.2" y="61.8">CAM_CLK</text>
<text x="251.2" y="64.4">CAM_SCL</text>
<text x="61.8" y="66.3">C9</text>
<text x="62" y="71.4">0.1uF</text>
<text x="96.8" y="66.3">C10</text>
<text x="96.9" y="71.4">0.1uF</text>
<text x="251.2" y="66.9">CAM_SDA</text>
<text x="251.2" y="69.5">VCC3V3</text>
<text x="219.4" y="73.3">C11</text>
<text x="230.8" y="73.3">C12</text>
<text x="219.4" y="78.4">10uF</text>
<text x="230.9" y="78.4">0.1uF</text>
<text x="66" y="86">GND</text>
<text x="93.9" y="86">GND</text>
<text x="113.6" y="86">GND</text>
<text x="161.2" y="86">GND</text>
<text x="227.9" y="86">GND</text>
<text x="240.6" y="86">GND</text>
<text x="94.3" y="101.3">J3</text>
<text x="195.5" y="111.9">GND</text>
<text x="223.5" y="111.9">GND</text>
<text x="226.3" y="118.4">C13</text>
<text x="38.9" y="121.5">EN</text>
<text x="45.7" y="121.5">Out</text>
<text x="166.4" y="125.8" transform="rotate(-90 166.4 125.8)">1K</text>
<text x="170.9" y="125.8" transform="rotate(-90 170.9 125.8)">1K</text>
<text x="175.3" y="125.8" transform="rotate(-90 175.3 125.8)">1K</text>
<text x="179.8" y="125.8" transform="rotate(-90 179.8 125.8)">1K</text>
<text x="184.8" y="120.8">0.1uF</text>
<text x="186.3" y="125.9">C14</text>
<text x="226.4" y="123.5">0.1uF</text>
<text x="235.2" y="125.8">R36</text>
<text x="38.9" y="126.6">GND</text>
<text x="45" y="126.6">VDD</text>
<text x="168.5" y="126.3" transform="rotate(-90 168.5 126.3)">R28</text>
<text x="172.9" y="126.3" transform="rotate(-90 172.9 126.3)">R29</text>
<text x="177.3" y="126.3" transform="rotate(-90 177.3 126.3)">R30</text>
<text x="181.8" y="126.3" transform="rotate(-90 181.8 126.3)">R31</text>
<text x="204.9" y="127.9">GND</text>
<text x="204.9" y="130.4">Vref_A</text>
<text x="212.4" y="130.4">Vref_B</text>
<text x="215.6" y="127.9">EN</text>
<text x="234.7" y="127.8">200K</text>
<text x="251.5" y="127.7" transform="rotate(-90 251.5 127.7)">1K</text>
<text x="253.5" y="128.2" transform="rotate(-90 253.5 128.2)">R32</text>
<text x="256" y="127.7" transform="rotate(-90 256 127.7)">1K</text>
<text x="258" y="128.2" transform="rotate(-90 258 128.2)">R33</text>
<text x="260.4" y="127.7" transform="rotate(-90 260.4 127.7)">1K</text>
<text x="262.4" y="128.2" transform="rotate(-90 262.4 128.2)">R34</text>
<text x="264.8" y="127.7" transform="rotate(-90 264.8 127.7)">1K</text>
<text x="266.9" y="128.2" transform="rotate(-90 266.9 128.2)">R35</text>
<text x="29.2" y="135.6">GND</text>
<text x="204.9" y="133">A1</text>
<text x="204.9" y="135.5">A2</text>
<text x="215.8" y="135.5">B2</text>
<text x="215.8" y="133">B1</text>
<text x="204.9" y="138">A3</text>
<text x="204.9" y="140.6">A4</text>
<text x="204.9" y="143.1">A5</text>
<text x="215.8" y="143.1">B5</text>
<text x="215.8" y="140.6">B4</text>
<text x="215.8" y="138">B3</text>
<text x="95.9" y="145.3" transform="rotate(-90 95.9 145.3)">HS EXP HDR</text>
<text x="204.9" y="145.7">A6</text>
<text x="204.9" y="148.2">A7</text>
<text x="215.8" y="148.2">B7</text>
<text x="215.8" y="145.7">B6</text>
<text x="204.9" y="150.7">A8</text>
<text x="215.8" y="150.7">B8</text>
<text x="84.4" y="187.6">GND</text>
<text x="102.2" y="187.6">GND</text>
</g>
</svg>
